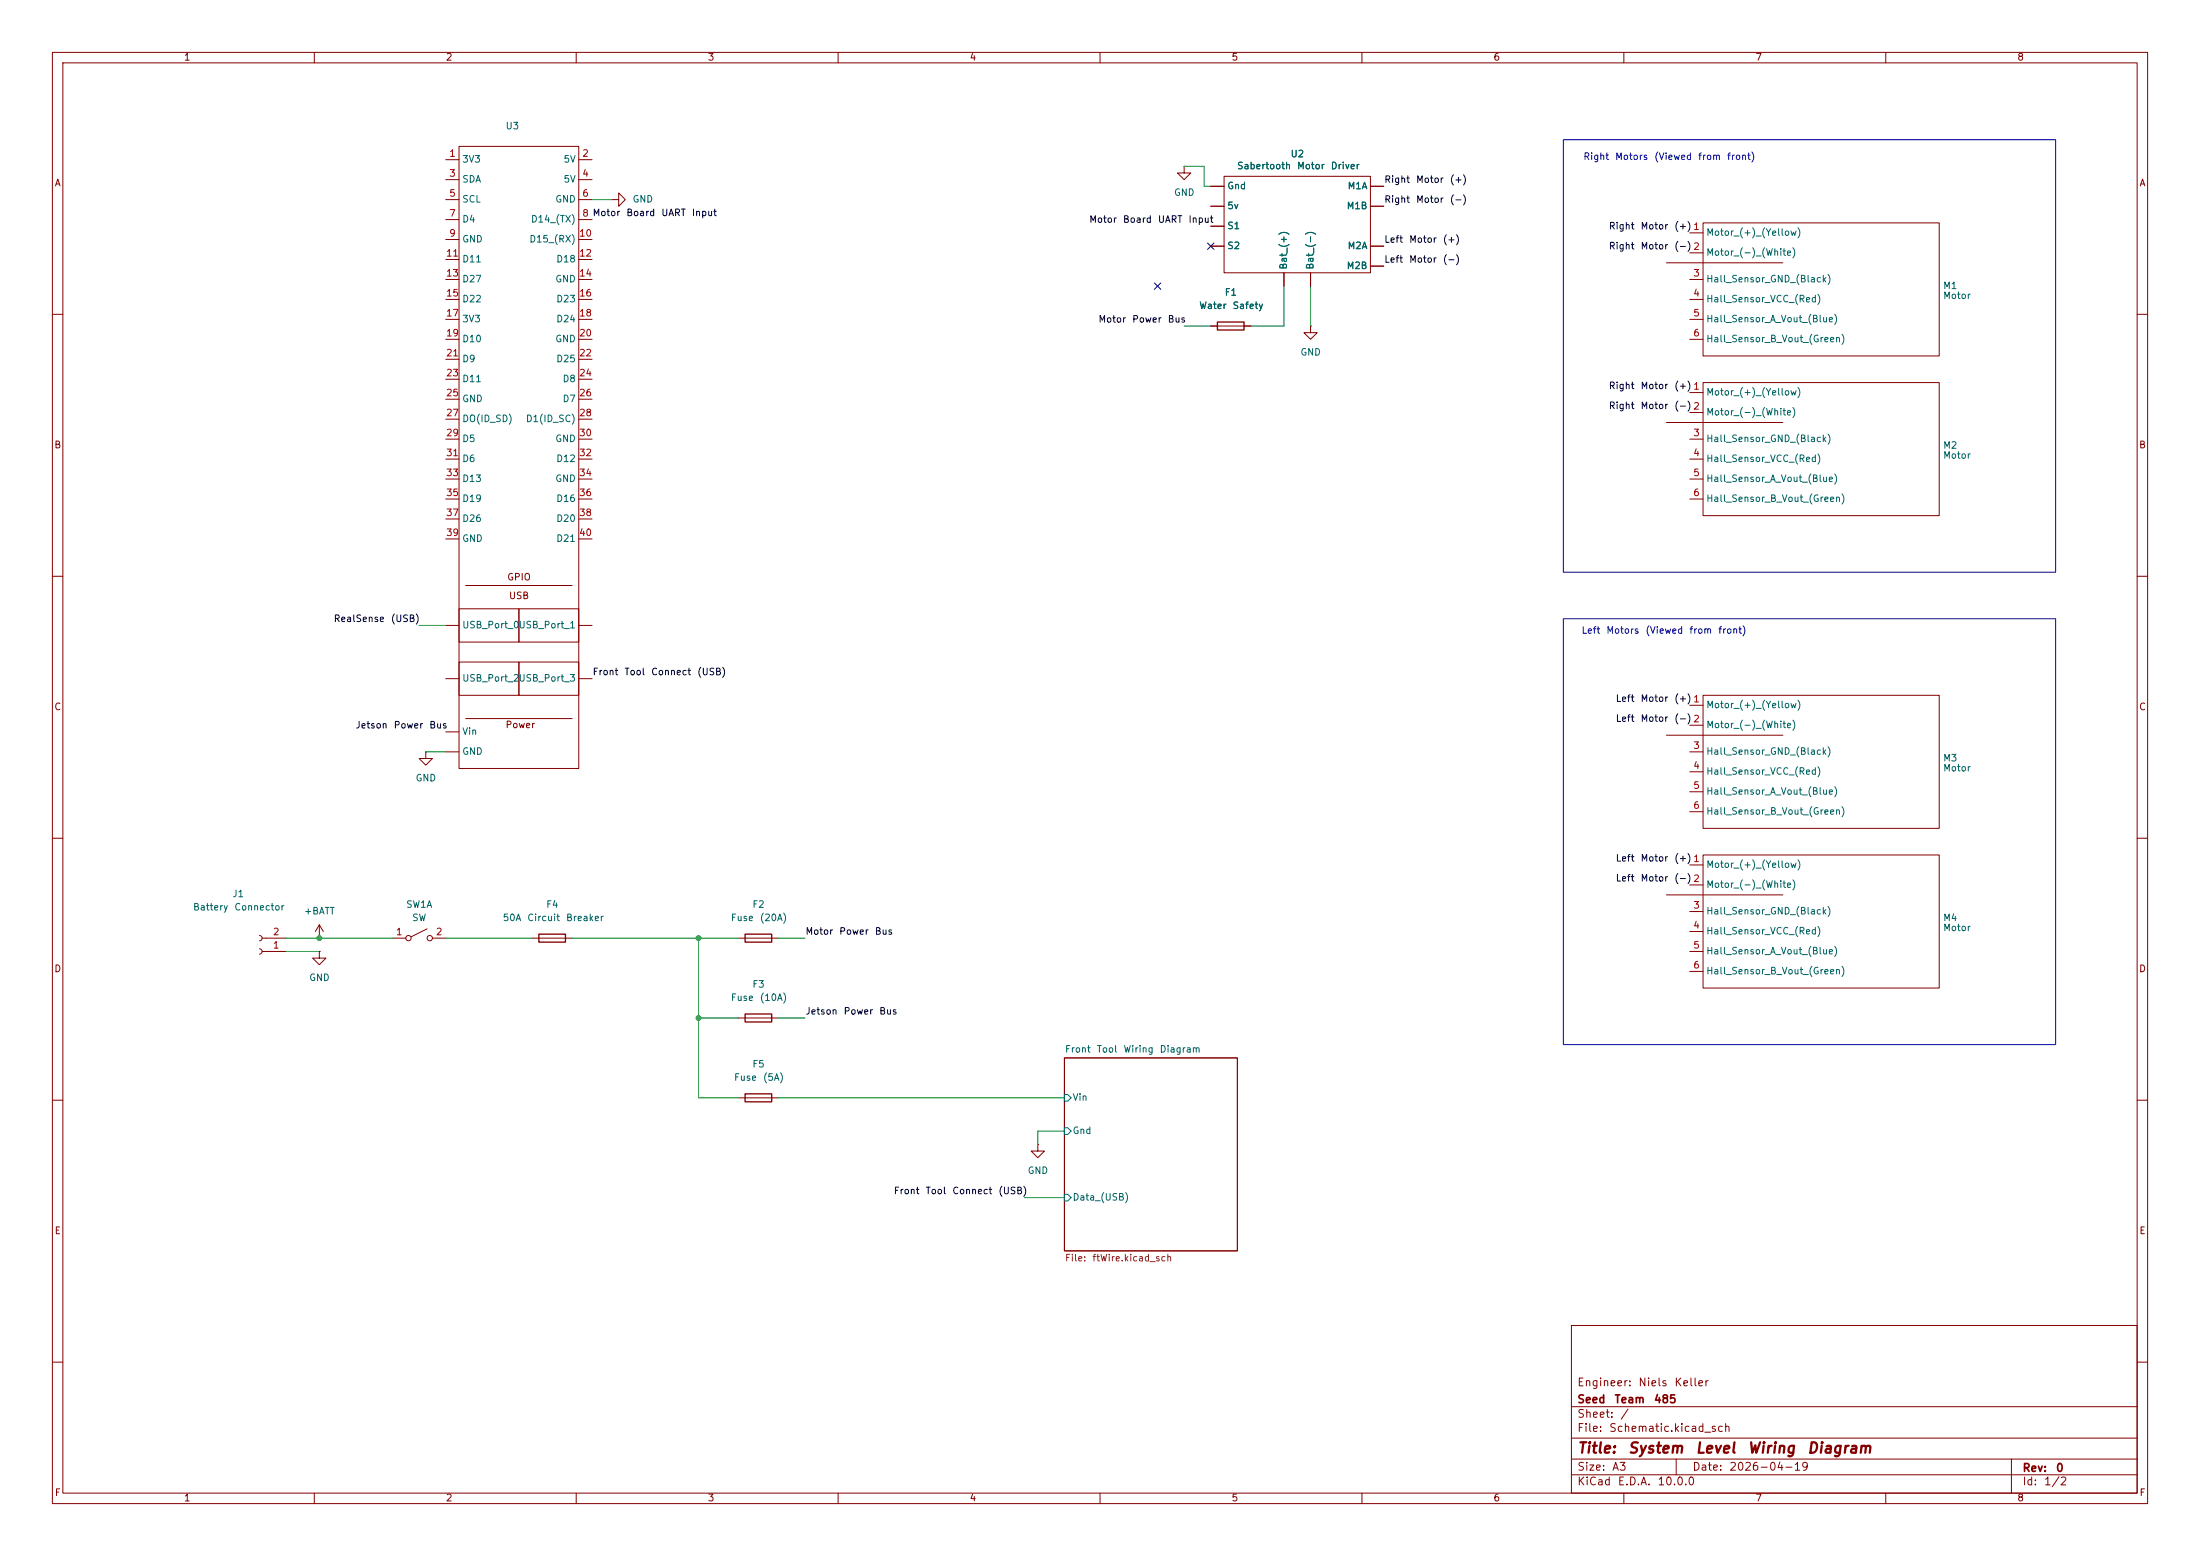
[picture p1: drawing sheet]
<svg xmlns="http://www.w3.org/2000/svg" width="420mm" height="297mm" viewBox="0 0 420 297" stroke-linecap="round" stroke-linejoin="round" font-family="sans-serif">
<g fill="none" stroke="#840000" stroke-width=".19">
<path d="M10 10h400v277h-400zM12 12h396v273h-396zM60 10v2M110 10v2M160 10v2M210 10v2M260 10v2M310 10v2M360 10v2M85.1 30.5h2.5M85.1 34.3h2.5M85.1 38.1h2.5"/>
<path d="M87.6 27.9h22.9v118.8h-22.9zM110.5 30.5h2.5M110.5 34.3h2.5M110.5 38.1h2.5M116.8 38.1h1.3v-1.3l1.3 1.3-1.3 1.3v-1.3M116.8 38.1h.1M226.1 31.8v1.2h1.2l-1.2 1.3-1.3-1.3h1.3M226.1 31.8h.1M231.1 35.6h2.6M231.1 39.4h2.6M233.7 33.7h27.9v18.4h-27.9zM261.6 35.6h2.6"/>
<path d="M261.6 39.4h2.6M85.1 41.9h2.5M85.1 45.7h2.5M85.1 49.5h2.5M85.1 53.3h2.5M85.1 57.2h2.5M110.5 41.9h2.5M110.5 45.7h2.5M110.5 49.5h2.5M110.5 53.3h2.5M110.5 57.2h2.5M231.1 43.2h2.6"/>
<path d="M231.1 47h2.6M245.1 52.1v2.5M250.2 52.1v2.5M261.6 47h2.6M261.6 50.8h2.6M318.1 50.2h22.3M322.6 53.3h2.5M322.6 57.2h2.5M322.6 44.5h2.5M322.6 48.3h2.5M325.1 42.5h45.1v25.4h-45.1zM10 60h2"/>
<path d="M85.1 61h2.5M85.1 64.8h2.5M85.1 68.6h2.5M85.1 72.4h2.5M85.1 76.2h2.5M110.5 61h2.5M110.5 64.8h2.5M110.5 68.6h2.5M110.5 72.4h2.5M110.5 76.2h2.5M231.1 62.2h7.7M250.2 62.2v1.3h1.3l-1.3 1.3-1.3-1.3h1.3"/>
<path d="M250.2 62.2h.1M322.6 61h2.5M322.6 64.8h2.5M322.6 74.9h2.5M322.6 78.7h2.5M325.1 73h45.1v25.4h-45.1zM408 60h2M85.1 80h2.5M85.1 83.8h2.5M85.1 87.6h2.5M85.1 91.4h2.5M85.1 95.3h2.5"/>
<path d="M85.1 99.1h2.5M110.5 80h2.5M110.5 83.8h2.5M110.5 87.6h2.5M110.5 91.4h2.5M110.5 95.3h2.5M110.5 99.1h2.5M318.1 80.6h22.3M322.6 83.8h2.5M322.6 87.6h2.5M322.6 91.4h2.5M322.6 95.3h2.5"/>
<path d="M10 110h2M85.1 119.4h2.5M85.1 102.9h2.5M87.6 116.2h11.5v6.4h-11.5zM88.9 111.8h20.3M99.1 116.2h11.4v6.4h-11.4zM110.5 119.4h2.5M110.5 102.9h2.5M408 110h2M85.1 129.5h2.5M85.1 139.7h2.5M87.6 126.4h11.5v6.3h-11.5z"/>
<path d="M88.9 137.2h20.3M99.1 126.4h11.4v6.3h-11.4zM110.5 129.5h2.5M322.6 134.6h2.5M322.6 138.4h2.5M325.1 132.7h45.1v25.4h-45.1zM10 160h2M81.3 143.5v1.3h1.2l-1.2 1.3-1.3-1.3h1.3M81.3 143.5h.1M85.1 143.5h2.5M318.1 140.3h22.3M322.6 143.5h2.5"/>
<path d="M322.6 147.3h2.5M322.6 151.1h2.5M322.6 154.9h2.5M408 160h2M49.5 178.6l.4 .1 .1 .4-.1 .3-.4 .2M50 179.1h4.6M61 179.1h.1M61 176.5l-.8 1.3M61 176.5l.7 1.3M61 176.5v2.6M74.9 179.1h2.6M81.5 177.3l-3 1.5"/>
<path d="M82.5 179.1h2.6M101.6 179.1h7.6M141 179.1h7.6M318.1 170.8h22.3M322.6 165.1h2.5M322.6 168.9h2.5M322.6 174h2.5M322.6 177.8h2.5M325.1 163.2h45.1v25.4h-45.1zM49.5 181.1l.4 .2 .1 .3-.1 .4-.4 .1M50 181.6h4.6M61 181.6v1.3h1.2l-1.2 1.3-1.3-1.3h1.3"/>
<path d="M61 181.6h.1M141 194.3h7.6M322.6 181.6h2.5M322.6 185.4h2.5M10 210h2M141 209.6h7.6M198.1 218.4v1.3h1.3l-1.3 1.3-1.3-1.3h1.3M198.1 218.4h.1M203.2 201.9h33v36.9h-33zM408 210h2M300 253h108v32h-108zM10 260h2"/>
<path d="M300 278.5h108M300 274.5h108M300 268.5h108M320 278.5v3M384 278.5v6.5M408 260h2M60 285v2M110 285v2M160 285v2M210 285v2M260 285v2M300 281.5h108"/>
<path d="M310 285v2M360 285v2"/>
<circle cx="78" cy="179.1" r=".51"/>
<circle cx="82" cy="179.1" r=".51"/>
</g>
<path d="M203.2 215.3h.6l.7 .6-.7 .6h-.6zM203.2 208.9h.6l.7 .7-.7 .6h-.6zM203.2 228h.6l.7 .6-.7 .6h-.6z" fill="none" stroke="#006464" stroke-width=".19"/>
<path d="M232.4 61.5h5.1v1.5h-5.1zM102.9 178.3h5v1.5h-5zM142.2 178.3h5.1v1.5h-5.1zM142.2 193.5h5.1v1.6h-5.1zM142.2 208.8h5.1v1.5h-5.1z" fill="none" stroke="#840000" stroke-width=".25"/>
<g fill="none" stroke="#009600" stroke-width=".19">
<path d="M113 38.1h3.8M226.1 31.8h3.8v3.8h1.2M245.1 54.6v7.6h-6.3M250.2 54.6v7.6M226.1 62.2h5M80 119.4h5.1M81.3 143.5h3.8M54.6 179.1h20.3M85.1 179.1h16.5M109.2 179.1h31.8M133.3 179.1v30.5h7.7M148.6 179.1h5.1"/>
<path d="M54.6 181.6h6.4M133.3 194.3h7.7M148.6 194.3h5.1M148.6 209.6h54.6M203.2 215.9h-5.1v2.5M195.6 228.6h7.6"/>
</g>
<path d="M220.4 54l1.2 1.2M221.6 54l-1.2 1.2M230.5 46.4l1.2 1.2M231.7 46.4l-1.2 1.2" fill="none" stroke="#000084" stroke-width=".19"/>
<path d="M298.4 26.7h94v82.5h-94zM298.4 118.1h94v81.3h-94z" fill="none" stroke="#0000c2" stroke-width=".19"/>
<g fill="#009600" stroke="#009600" stroke-width=".19">
<circle cx="61" cy="179.1" r=".46"/>
<circle cx="133.3" cy="194.3" r=".46"/>
<circle cx="133.3" cy="179.1" r=".46"/>
</g>
<g font-size="2" fill="#840000">
<text x="301" y="277.9">Title:</text>
<text x="310.6" y="277.9">System</text>
<text x="323.5" y="277.9">Level</text>
<text x="333.5" y="277.9">Wiring</text>
<text x="344.9" y="277.9">Diagram</text>
</g>
<g font-size="1.5" fill="#840000">
<text x="301" y="268.2">Seed</text>
<text x="301" y="265">Engineer:</text>
<text x="308.1" y="268.2">Team</text>
<text x="312.6" y="265">Niels</text>
<text x="315.6" y="268.2">485</text>
<text x="319.5" y="265">Keller</text>
<text x="301" y="273.7">File:</text>
<text x="301" y="271">Sheet:</text>
<text x="307.1" y="273.7">Schematic.kicad_sch</text>
<text x="309.2" y="271">/</text>
<text x="301" y="281.1">Size:</text>
<text x="307.6" y="281.1">A3</text>
<text x="323" y="281.1">Date:</text>
<text x="330" y="281.1">2026-04-19</text>
<text x="386" y="281.3">Rev:</text>
<text x="392.4" y="281.3">0</text>
<text x="301" y="283.9">KiCad</text>
<text x="308.7" y="283.9">E.D.A.</text>
<text x="316.3" y="283.9">10.0.0</text>
<text x="386" y="283.9">Id:</text>
<text x="390.1" y="283.9">1/2</text>
</g>
<g font-size="1.3" fill="#840000">
<text x="35" y="11.9">1</text>
<text x="85" y="11.9">2</text>
<text x="135" y="11.9">3</text>
<text x="185" y="11.9">4</text>
<text x="235" y="11.9">5</text>
<text x="285" y="11.9">6</text>
<text x="335" y="11.9">7</text>
<text x="385" y="11.9">8</text>
<text x="10.3" y="35.9">A</text>
<text x="408.3" y="35.9">A</text>
<text x="10.3" y="85.9">B</text>
<text x="408.2" y="85.9">B</text>
<text x="96.7" y="111.1">GPIO</text>
<text x="97.1" y="114.7">USB</text>
<text x="10.3" y="135.9">C</text>
<text x="408.2" y="135.9">C</text>
<text x="96.4" y="139.3">Power</text>
<text x="10.3" y="185.9">D</text>
<text x="408.2" y="185.9">D</text>
<text x="10.3" y="235.9">E</text>
<text x="408.3" y="235.9">E</text>
<text x="10.3" y="285.9">F</text>
<text x="35" y="286.9">1</text>
<text x="85" y="286.9">2</text>
<text x="135" y="286.9">3</text>
<text x="185" y="286.9">4</text>
<text x="235" y="286.9">5</text>
<text x="285" y="286.9">6</text>
<text x="335" y="286.9">7</text>
<text x="385" y="286.9">8</text>
<text x="408.3" y="285.9">F</text>
</g>
<g font-size="1.3" fill="#006464">
<text x="96.4" y="25">U3</text>
<text x="88.1" y="31.3">3V3</text>
<text x="88.1" y="35.2">SDA</text>
<text x="107.5" y="31.3">5V</text>
<text x="107.5" y="35.2">5V</text>
<text x="236.1" y="32.6">Sabertooth</text>
<text x="246.3" y="30.3">U2</text>
<text x="247.5" y="32.6">Motor</text>
<text x="253.9" y="32.6">Driver</text>
<text x="88.1" y="39">SCL</text>
<text x="105.9" y="39">GND</text>
<text x="120.7" y="39">GND</text>
<text x="224" y="37.7">GND</text>
<text x="234.2" y="36.4">Gnd</text>
<text x="234.2" y="40.2">5v</text>
<text x="257" y="40.2">M1B</text>
<text x="257.2" y="36.4">M1A</text>
<text x="88.1" y="42.8">D4</text>
<text x="88.1" y="46.6">GND</text>
<text x="100.9" y="46.6">D15_(RX)</text>
<text x="101.3" y="42.8">D14_(TX)</text>
<text x="234.2" y="44">S1</text>
<text x="234.2" y="47.9">S2</text>
<text x="257.2" y="47.9">M2A</text>
<text x="325.6" y="45.3">Motor_(+)_(Yellow)</text>
<text x="88.1" y="50.4">D11</text>
<text x="106.1" y="50.4">D18</text>
<text x="246" y="51.6" transform="rotate(-90 246 51.6)">Bat_(+)</text>
<text x="251.1" y="51.6" transform="rotate(-90 251.1 51.6)">Bat_(-)</text>
<text x="257" y="51.7">M2B</text>
<text x="325.6" y="49.1">Motor_(-)_(White)</text>
<text x="88.1" y="54.2">D27</text>
<text x="88.1" y="58">D22</text>
<text x="105.9" y="54.2">GND</text>
<text x="106.1" y="58">D23</text>
<text x="228.8" y="59.3">Water</text>
<text x="233.7" y="56.7">F1</text>
<text x="235.2" y="59.3">Safety</text>
<text x="325.6" y="54.2">Hall_Sensor_GND_(Black)</text>
<text x="325.6" y="58">Hall_Sensor_VCС_(Red)</text>
<text x="370.8" y="55.5">M1</text>
<text x="370.8" y="57.4">Motor</text>
<text x="88.1" y="61.8">3V3</text>
<text x="88.1" y="65.6">D10</text>
<text x="105.9" y="65.6">GND</text>
<text x="106.1" y="61.8">D24</text>
<text x="325.6" y="61.8">Hall_Sensor_A_Vout_(Blue)</text>
<text x="325.6" y="65.6">Hall_Sensor_B_Vout_(Green)</text>
<text x="88.1" y="69.4">D9</text>
<text x="106.1" y="69.4">D25</text>
<text x="248.2" y="68.2">GND</text>
<text x="88.1" y="73.3">D11</text>
<text x="88.1" y="77.1">GND</text>
<text x="107.3" y="73.3">D8</text>
<text x="107.3" y="77.1">D7</text>
<text x="325.6" y="75.8">Motor_(+)_(Yellow)</text>
<text x="88.1" y="80.9">DO(ID_SD)</text>
<text x="100.3" y="80.9">D1(ID_SC)</text>
<text x="325.6" y="79.6">Motor_(-)_(White)</text>
<text x="88.1" y="84.7">D5</text>
<text x="88.1" y="88.5">D6</text>
<text x="105.9" y="84.7">GND</text>
<text x="106.1" y="88.5">D12</text>
<text x="325.6" y="84.7">Hall_Sensor_GND_(Black)</text>
<text x="325.6" y="88.5">Hall_Sensor_VCС_(Red)</text>
<text x="370.8" y="86">M2</text>
<text x="370.8" y="87.9">Motor</text>
<text x="88.1" y="92.3">D13</text>
<text x="105.9" y="92.3">GND</text>
<text x="325.6" y="92.3">Hall_Sensor_A_Vout_(Blue)</text>
<text x="88.1" y="96.1">D19</text>
<text x="88.1" y="99.9">D26</text>
<text x="106.1" y="96.1">D16</text>
<text x="106.1" y="99.9">D20</text>
<text x="325.6" y="96.1">Hall_Sensor_B_Vout_(Green)</text>
<text x="88.1" y="103.7">GND</text>
<text x="106.1" y="103.7">D21</text>
<text x="88.1" y="120.2">USB_Port_0USB_Port_1</text>
<text x="88.1" y="130.4">USB_Port_2USB_Port_3</text>
<text x="325.6" y="135.5">Motor_(+)_(Yellow)</text>
<text x="88.1" y="140.6">Vin</text>
<text x="325.6" y="139.3">Motor_(-)_(White)</text>
<text x="79.2" y="149.5">GND</text>
<text x="88.1" y="144.4">GND</text>
<text x="325.6" y="144.4">Hall_Sensor_GND_(Black)</text>
<text x="325.6" y="148.2">Hall_Sensor_VCС_(Red)</text>
<text x="370.8" y="145.6">M3</text>
<text x="370.8" y="147.5">Motor</text>
<text x="325.6" y="152">Hall_Sensor_A_Vout_(Blue)</text>
<text x="325.6" y="155.8">Hall_Sensor_B_Vout_(Green)</text>
<text x="325.6" y="166">Motor_(+)_(Yellow)</text>
<text x="44.3" y="171.6">J1</text>
<text x="77.4" y="173.6">SW1A</text>
<text x="104.2" y="173.6">F4</text>
<text x="143.5" y="173.6">F2</text>
<text x="325.6" y="169.8">Motor_(-)_(White)</text>
<text x="36.7" y="174.1">Battery</text>
<text x="44.6" y="174.1">Connector</text>
<text x="57.9" y="174.9">+BATT</text>
<text x="78.6" y="176.1">SW</text>
<text x="95.9" y="176.1">50A</text>
<text x="100.6" y="176.1">Circuit</text>
<text x="108" y="176.1">Breaker</text>
<text x="139.4" y="176.1">Fuse</text>
<text x="144.9" y="176.1">(20A)</text>
<text x="325.6" y="174.9">Hall_Sensor_GND_(Black)</text>
<text x="325.6" y="178.7">Hall_Sensor_VCС_(Red)</text>
<text x="370.8" y="176.1">M4</text>
<text x="370.8" y="178">Motor</text>
<text x="325.6" y="182.5">Hall_Sensor_A_Vout_(Blue)</text>
<text x="58.9" y="187.6">GND</text>
<text x="139.4" y="191.4">Fuse</text>
<text x="143.5" y="188.8">F3</text>
<text x="144.9" y="191.4">(10A)</text>
<text x="325.6" y="186.3">Hall_Sensor_B_Vout_(Green)</text>
<text x="203.2" y="201.2">Front</text>
<text x="209.3" y="201.2">Tool</text>
<text x="214.4" y="201.2">Wiring</text>
<text x="221.3" y="201.2">Diagram</text>
<text x="140" y="206.6">Fuse</text>
<text x="143.5" y="204.1">F5</text>
<text x="145.5" y="206.6">(5A)</text>
<text x="204.7" y="210.4">Vin</text>
<text x="204.7" y="216.8">Gnd</text>
<text x="196.1" y="224.4">GND</text>
<text x="204.7" y="229.5">Data_(USB)</text>
</g>
<g font-size="1.3" fill="#a90000">
<text x="85.7" y="30.2">1</text>
<text x="85.7" y="34">3</text>
<text x="111.1" y="30.2">2</text>
<text x="111.1" y="34">4</text>
<text x="85.7" y="37.8">5</text>
<text x="85.7" y="41.7">7</text>
<text x="111.1" y="37.8">6</text>
<text x="111.1" y="41.7">8 Motor</text>
<text x="85.7" y="45.5">9</text>
<text x="110.4" y="45.5">10</text>
<text x="85" y="49.3">11</text>
<text x="85" y="53.1">13</text>
<text x="110.4" y="49.3">12</text>
<text x="110.4" y="53.1">14</text>
<text x="323.1" y="53.1">3</text>
<text x="85" y="56.9">15</text>
<text x="110.4" y="56.9">16</text>
<text x="323.1" y="56.9">4</text>
<text x="85" y="60.7">17</text>
<text x="85" y="64.5">19</text>
<text x="110.4" y="60.7">18</text>
<text x="110.4" y="64.5">20</text>
<text x="323.1" y="60.7">5</text>
<text x="323.1" y="64.5">6</text>
<text x="85" y="68.3">21</text>
<text x="110.4" y="68.3">22</text>
<text x="85" y="72.1">23</text>
<text x="85" y="75.9">25</text>
<text x="110.4" y="72.1">24</text>
<text x="110.4" y="75.9">26</text>
<text x="85" y="79.8">27</text>
<text x="85" y="83.6">29</text>
<text x="110.4" y="79.8">28</text>
<text x="110.4" y="83.6">30</text>
<text x="323.1" y="83.6">3</text>
<text x="85" y="87.4">31</text>
<text x="110.4" y="87.4">32</text>
<text x="323.1" y="87.4">4</text>
<text x="85" y="91.2">33</text>
<text x="85" y="95">35</text>
<text x="110.4" y="91.2">34</text>
<text x="110.4" y="95">36</text>
<text x="323.1" y="91.2">5</text>
<text x="323.1" y="95">6</text>
<text x="85" y="98.8">37</text>
<text x="110.4" y="98.8">38</text>
<text x="85" y="102.6">39</text>
<text x="110.4" y="102.6">40</text>
<text x="323.1" y="143.3">3</text>
<text x="323.1" y="147.1">4</text>
<text x="323.1" y="150.9">5</text>
<text x="323.1" y="154.7">6</text>
<text x="323.1" y="173.7">3</text>
<text x="52" y="178.8">2</text>
<text x="75.5" y="178.8">1</text>
<text x="83.1" y="178.8">2</text>
<text x="323.1" y="177.5">4</text>
<text x="52" y="181.4">1</text>
<text x="323.1" y="181.4">5</text>
<text x="323.1" y="185.2">6</text>
</g>
<g font-size="1.3" fill="#0f0f0f">
<text x="264.2" y="35.2">Right</text>
<text x="270.2" y="35.2">Motor</text>
<text x="276.7" y="35.2">(+)</text>
<text x="119.5" y="41.6">Board</text>
<text x="126.1" y="41.6">UART</text>
<text x="132" y="41.6">Input</text>
<text x="264.2" y="39">Right</text>
<text x="270.2" y="39">Motor</text>
<text x="276.7" y="39">(-)</text>
<text x="207.8" y="42.8">Motor</text>
<text x="214.3" y="42.8">Board</text>
<text x="220.9" y="42.8">UART</text>
<text x="226.8" y="42.8">Input</text>
<text x="264.2" y="46.6">Left</text>
<text x="268.9" y="46.6">Motor</text>
<text x="275.3" y="46.6">(+)</text>
<text x="307" y="47.9">Right</text>
<text x="307" y="44.1">Right</text>
<text x="313.1" y="47.9">Motor</text>
<text x="313.1" y="44.1">Motor</text>
<text x="319.5" y="47.9">(-) 2</text>
<text x="319.5" y="44.1">(+) 1</text>
<text x="264.2" y="50.5">Left</text>
<text x="268.9" y="50.5">Motor</text>
<text x="275.3" y="50.5">(-)</text>
<text x="209.6" y="61.9">Motor</text>
<text x="216" y="61.9">Power</text>
<text x="222.8" y="61.9">Bus</text>
<text x="307" y="74.6">Right</text>
<text x="313.1" y="74.6">Motor</text>
<text x="319.5" y="74.6">(+) 1</text>
<text x="307" y="78.4">Right</text>
<text x="313.1" y="78.4">Motor</text>
<text x="319.5" y="78.4">(-) 2</text>
<text x="63.6" y="119">RealSense</text>
<text x="74.5" y="119">(USB)</text>
<text x="113" y="129.2">Front</text>
<text x="119.1" y="129.2">Tool</text>
<text x="124.2" y="129.2">Connect</text>
<text x="133" y="129.2">(USB)</text>
<text x="308.3" y="134.3">Left</text>
<text x="313.1" y="134.3">Motor</text>
<text x="319.5" y="134.3">(+) 1</text>
<text x="67.8" y="139.4">Jetson</text>
<text x="75.1" y="139.4">Power</text>
<text x="81.8" y="139.4">Bus</text>
<text x="308.3" y="138.1">Left</text>
<text x="313.1" y="138.1">Motor</text>
<text x="319.5" y="138.1">(-) 2</text>
<text x="308.3" y="164.8">Left</text>
<text x="313.1" y="164.8">Motor</text>
<text x="319.5" y="164.8">(+) 1</text>
<text x="308.3" y="168.6">Left</text>
<text x="313.1" y="168.6">Motor</text>
<text x="319.5" y="168.6">(-) 2</text>
<text x="153.7" y="178.7">Motor</text>
<text x="160.1" y="178.7">Power</text>
<text x="166.9" y="178.7">Bus</text>
<text x="153.7" y="194">Jetson</text>
<text x="160.9" y="194">Power</text>
<text x="167.7" y="194">Bus</text>
<text x="170.5" y="228.3">Front</text>
<text x="176.6" y="228.3">Tool</text>
<text x="181.7" y="228.3">Connect</text>
<text x="190.5" y="228.3">(USB)</text>
</g>
<g font-size="1.3" fill="#0000c2">
<text x="302.2" y="30.8">Right</text>
<text x="308.2" y="30.8">Motors</text>
<text x="315.7" y="30.8">(Viewed</text>
<text x="324.1" y="30.8">from</text>
<text x="329.6" y="30.8">front)</text>
<text x="301.8" y="121.3">Left</text>
<text x="306.6" y="121.3">Motors</text>
<text x="314" y="121.3">(Viewed</text>
<text x="322.4" y="121.3">from</text>
<text x="327.9" y="121.3">front)</text>
</g>
<g font-size="1.3" fill="#725600">
<text x="203.2" y="241.1">File:</text>
<text x="208.4" y="241.1">ftWire.kicad_sch</text>
</g>
</svg>
